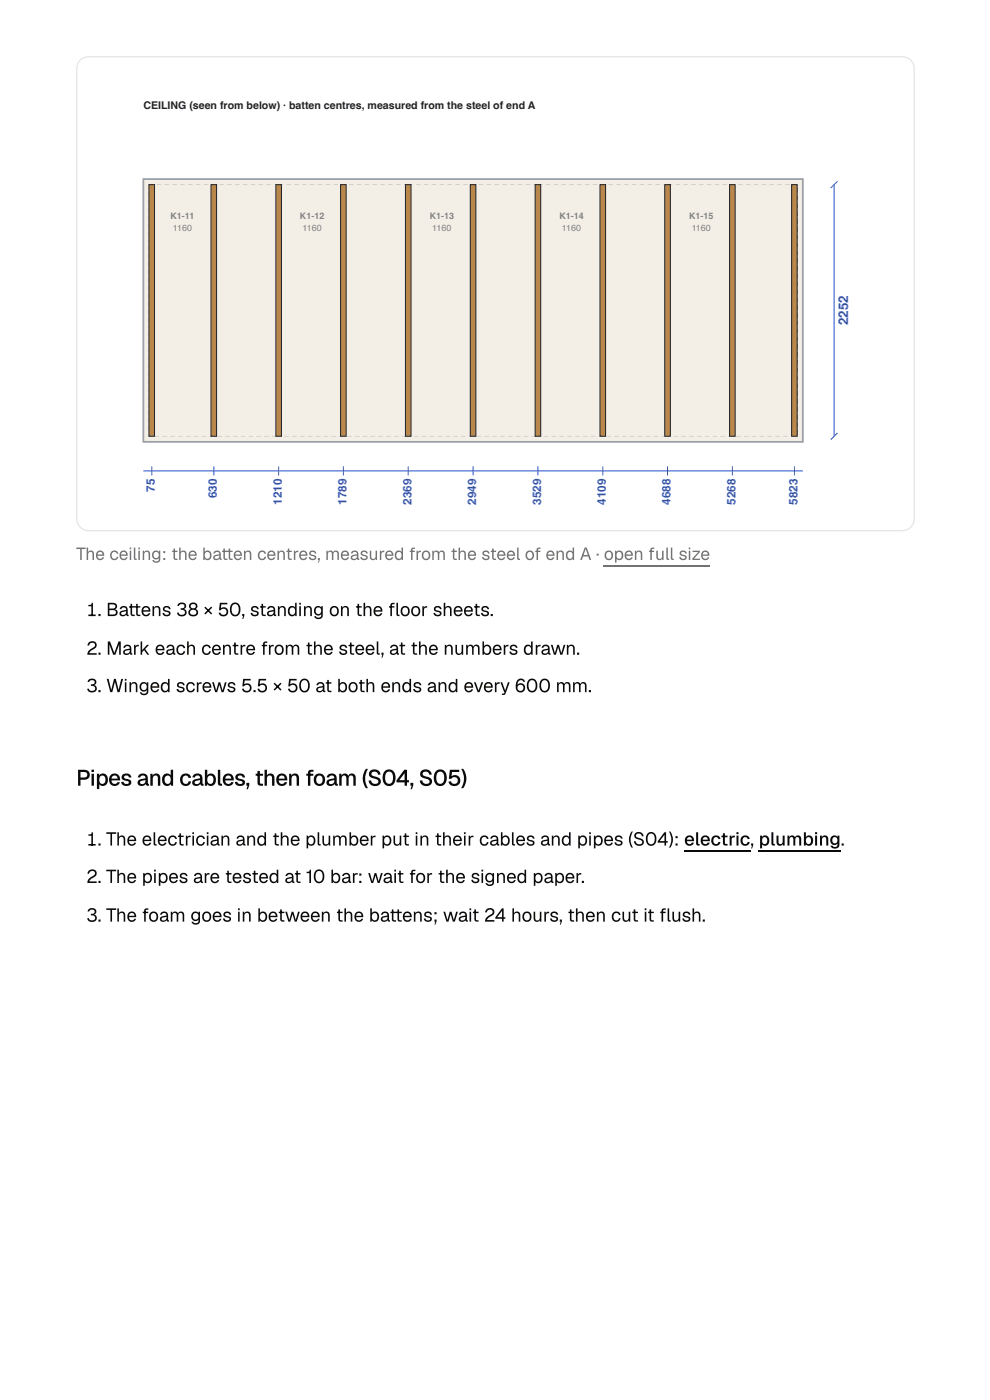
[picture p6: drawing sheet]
<svg xmlns="http://www.w3.org/2000/svg" width="210mm" height="297mm" viewBox="0 0 210 297" stroke-linecap="round" stroke-linejoin="round" font-family="sans-serif">
<path d="M17 12.8l.8-.6 1-.2h172.5a2.51 2.51 0 0 1 2.5 2.6v95.5a2.51 2.51 0 0 1-2.5 2.5h-172.5a2.51 2.51 0 0 1-2.5-2.5v-95.5l.2-1z" fill="none" stroke="#e5e5e5" stroke-width=".26"/>
<path d="M18.5 14.3h173v96h-173z" fill="#fff"/>
<path d="M30.4 38h139.8v55.7h-139.8z" fill="#f4efe6"/>
<path d="M30.4 38h139.8v55.7h-139.8z" fill="none" stroke="#9aa1a9" stroke-width=".38"/>
<g fill="#c9c2b4">
<path d="M33.2 39.1h1v.1h-1zM34.9 39.1h.9v.1h-.9zM36.6 39.1h.9v.1h-.9zM38.2 39.1h1v.1h-1zM39.9 39.1h.9v.1h-.9zM41.5 39.1h1v.1h-1zM43.2 39.1h.9v.1h-.9zM44.9 39.1h.9v.1h-.9zM46.5 39.1h1v.1h-1zM48.2 39.1h.9v.1h-.9zM49.8 39.1h1v.1h-1zM51.5 39.1h.9v.1h-.9zM53.1 39.1h1v.1h-1zM54.8 39.1h1v.1h-1zM56.5 39.1h.9v.1h-.9zM58.1 39.1h1v.1h-1zM59 39.9h.1v.9h-.1zM59 41.5h.1v1h-.1zM59 43.2h.1v1h-.1zM59 44.9h.1v.9h-.1zM59 46.5h.1v1h-.1zM59 48.2h.1v.9h-.1zM59 49.8h.1v1h-.1zM59 51.5h.1v.9h-.1zM59 53.2h.1v.9h-.1zM59 54.8h.1v1h-.1zM59 56.5h.1v.9h-.1zM59 58.1h.1v1h-.1zM59 59.8h.1v.9h-.1zM59 61.5h.1v.9h-.1zM59 63.1h.1v1h-.1zM59 64.8h.1v.9h-.1zM59 66.4h.1v1h-.1zM59 68.1h.1v.9h-.1zM59 69.8h.1v.9h-.1zM59 71.4h.1v1h-.1zM59 73.1h.1v.9h-.1zM59 74.7h.1v1h-.1zM59 76.4h.1v.9h-.1zM59 78h.1v1h-.1zM59 79.7h.1v1h-.1zM59 81.4h.1v.9h-.1zM59 83h.1v1h-.1zM59 84.7h.1v.9h-.1zM59 86.3h.1v1h-.1zM59 88h.1v1h-.1zM59 89.7h.1v.9h-.1zM59 91.3h.1v1h-.1zM57.7 92.5h.9v.1h-.9zM56 92.5h1v.1h-1zM54.4 92.5h.9v.1h-.9zM52.7 92.5h1v.1h-1zM51.1 92.5h.9v.1h-.9zM49.4 92.5h1v.1h-1zM47.7 92.5h1v.1h-1zM46.1 92.5h.9v.1h-.9zM44.4 92.5h1v.1h-1zM42.8 92.5h.9v.1h-.9zM41.1 92.5h1v.1h-1zM39.4 92.5h1v.1h-1zM37.8 92.5h.9v.1h-.9zM36.1 92.5h1v.1h-1zM34.5 92.5h.9v.1h-.9zM32.8 92.5h1v.1h-1zM31.5 92.1h.1v.5l.5-.1v.1h-.6zM31.5 90.5h.1v.9h-.1zM31.5 88.8h.1v1h-.1zM31.5 87.1h.1v1h-.1zM31.5 85.5h.1v.9h-.1zM31.5 83.8h.1v1h-.1zM31.5 82.2h.1v.9h-.1zM31.5 80.5h.1v1h-.1zM31.5 78.9h.1v.9h-.1zM31.5 77.2h.1v.9h-.1zM31.5 75.5h.1v1h-.1zM31.5 73.9h.1v.9h-.1zM31.5 72.2h.1v1h-.1zM31.5 70.6h.1v.9h-.1zM31.5 68.9h.1v.9h-.1zM31.5 67.2h.1v1h-.1zM31.5 65.6h.1v.9h-.1zM31.5 63.9h.1v1h-.1zM31.5 62.3h.1v.9h-.1zM31.5 60.6h.1v1h-.1zM31.5 58.9h.1v1h-.1zM31.5 57.3h.1v.9h-.1zM31.5 55.6h.1v1h-.1zM31.5 54h.1v.9h-.1zM31.5 52.3h.1v1h-.1zM31.5 50.6h.1v1h-.1zM31.5 49h.1v.9h-.1zM31.5 47.3h.1v1h-.1zM31.5 45.7h.1v.9h-.1zM31.5 44h.1v1h-.1zM31.5 42.4h.1v.9h-.1zM31.5 40.7h.1v.9h-.1zM31.5 39.1h1v.1h-.9v.8h-.1z"/>
<path d="M60.7 39.1h1v.1h-1zM62.4 39.1h.9v.1h-.9zM64.1 39.1h.9v.1h-.9zM65.7 39.1h1v.1h-1zM67.4 39.1h.9v.1h-.9zM69 39.1h1v.1h-1zM70.7 39.1h.9v.1h-.9zM72.4 39.1h.9v.1h-.9zM74 39.1h1v.1h-1zM75.7 39.1h.9v.1h-.9zM77.3 39.1h1v.1h-1zM79 39.1h.9v.1h-.9zM80.6 39.1h1v.1h-1zM82.3 39.1h1v.1h-1zM84 39.1h.9v.1h-.9zM85.6 39.1h1v.1h-1zM86.5 39.9h.1v.9h-.1zM86.5 41.5h.1v1h-.1zM86.5 43.2h.1v1h-.1zM86.5 44.9h.1v.9h-.1zM86.5 46.5h.1v1h-.1zM86.5 48.2h.1v.9h-.1zM86.5 49.8h.1v1h-.1zM86.5 51.5h.1v.9h-.1zM86.5 53.2h.1v.9h-.1zM86.5 54.8h.1v1h-.1zM86.5 56.5h.1v.9h-.1zM86.5 58.1h.1v1h-.1zM86.5 59.8h.1v.9h-.1zM86.5 61.5h.1v.9h-.1zM86.5 63.1h.1v1h-.1zM86.5 64.8h.1v.9h-.1zM86.5 66.4h.1v1h-.1zM86.5 68.1h.1v.9h-.1zM86.5 69.8h.1v.9h-.1zM86.5 71.4h.1v1h-.1zM86.5 73.1h.1v.9h-.1zM86.5 74.7h.1v1h-.1zM86.5 76.4h.1v.9h-.1zM86.5 78h.1v1h-.1zM86.5 79.7h.1v1h-.1zM86.5 81.4h.1v.9h-.1zM86.5 83h.1v1h-.1zM86.5 84.7h.1v.9h-.1zM86.5 86.3h.1v1h-.1zM86.5 88h.1v1h-.1zM86.5 89.7h.1v.9h-.1zM86.5 91.3h.1v1h-.1zM85.2 92.5h.9v.1h-.9zM83.5 92.5h1v.1h-1zM81.9 92.5h.9v.1h-.9zM80.2 92.5h1v.1h-1zM78.6 92.5h.9v.1h-.9zM76.9 92.5h1v.1h-1zM75.2 92.5h1v.1h-1zM73.6 92.5h.9v.1h-.9zM71.9 92.5h1v.1h-1zM70.3 92.5h.9v.1h-.9zM68.6 92.5h1v.1h-1zM66.9 92.5h1v.1h-1zM65.3 92.5h.9v.1h-.9zM63.6 92.5h1v.1h-1zM62 92.5h.9v.1h-.9zM60.3 92.5h1v.1h-1zM59 92.1h.1v.5l.5-.1v.1h-.6zM59 90.5h.1v.9h-.1zM59 88.8h.1v1h-.1zM59 87.1h.1v1h-.1zM59 85.5h.1v.9h-.1zM59 83.8h.1v1h-.1zM59 82.2h.1v.9h-.1zM59 80.5h.1v1h-.1zM59 78.9h.1v.9h-.1zM59 77.2h.1v.9h-.1zM59 75.5h.1v1h-.1zM59 73.9h.1v.9h-.1zM59 72.2h.1v1h-.1zM59 70.6h.1v.9h-.1zM59 68.9h.1v.9h-.1zM59 67.2h.1v1h-.1zM59 65.6h.1v.9h-.1zM59 63.9h.1v1h-.1zM59 62.3h.1v.9h-.1zM59 60.6h.1v1h-.1zM59 58.9h.1v1h-.1zM59 57.3h.1v.9h-.1zM59 55.6h.1v1h-.1zM59 54h.1v.9h-.1zM59 52.3h.1v1h-.1zM59 50.6h.1v1h-.1zM59 49h.1v.9h-.1zM59 47.3h.1v1h-.1zM59 45.7h.1v.9h-.1zM59 44h.1v1h-.1zM59 42.4h.1v.9h-.1zM59 40.7h.1v.9h-.1zM59 39.1h1v.1h-.9v.8h-.1z"/>
<path d="M88.2 39.1h1v.1h-1zM89.9 39.1h.9v.1h-.9zM91.6 39.1h.9v.1h-.9zM93.2 39.1h1v.1h-1zM94.9 39.1h.9v.1h-.9zM96.5 39.1h1v.1h-1zM98.2 39.1h.9v.1h-.9zM99.8 39.1h1v.1h-1zM101.5 39.1h1v.1h-1zM103.2 39.1h.9v.1h-.9zM104.8 39.1h1v.1h-1zM106.5 39.1h.9v.1h-.9zM108.1 39.1h1v.1h-1zM109.8 39.1h1v.1h-1zM111.5 39.1h.9v.1h-.9zM113.1 39.1h1v.1h-1zM114 39.9h.1v.9h-.1zM114 41.5h.1v1h-.1zM114 43.2h.1v1h-.1zM114 44.9h.1v.9h-.1zM114 46.5h.1v1h-.1zM114 48.2h.1v.9h-.1zM114 49.8h.1v1h-.1zM114 51.5h.1v.9h-.1zM114 53.2h.1v.9h-.1zM114 54.8h.1v1h-.1zM114 56.5h.1v.9h-.1zM114 58.1h.1v1h-.1zM114 59.8h.1v.9h-.1zM114 61.5h.1v.9h-.1zM114 63.1h.1v1h-.1zM114 64.8h.1v.9h-.1zM114 66.4h.1v1h-.1zM114 68.1h.1v.9h-.1zM114 69.8h.1v.9h-.1zM114 71.4h.1v1h-.1zM114 73.1h.1v.9h-.1zM114 74.7h.1v1h-.1zM114 76.4h.1v.9h-.1zM114 78h.1v1h-.1zM114 79.7h.1v1h-.1zM114 81.4h.1v.9h-.1zM114 83h.1v1h-.1zM114 84.7h.1v.9h-.1zM114 86.3h.1v1h-.1zM114 88h.1v1h-.1zM114 89.7h.1v.9h-.1zM114 91.3h.1v1h-.1zM112.7 92.5h.9v.1h-.9zM111 92.5h1v.1h-1zM109.4 92.5h.9v.1h-.9zM107.7 92.5h1v.1h-1zM106.1 92.5h.9v.1h-.9zM104.4 92.5h.9v.1h-.9zM102.7 92.5h1v.1h-1zM101.1 92.5h.9v.1h-.9zM99.4 92.5h1v.1h-1zM97.8 92.5h.9v.1h-.9zM96.1 92.5h1v.1h-1zM94.4 92.5h1v.1h-1zM92.8 92.5h.9v.1h-.9zM91.1 92.5h1v.1h-1zM89.5 92.5h.9v.1h-.9zM87.8 92.5h1v.1h-1zM86.5 92.1h.1v.5l.5-.1v.1h-.6zM86.5 90.5h.1v.9h-.1zM86.5 88.8h.1v1h-.1zM86.5 87.1h.1v1h-.1zM86.5 85.5h.1v.9h-.1zM86.5 83.8h.1v1h-.1zM86.5 82.2h.1v.9h-.1zM86.5 80.5h.1v1h-.1zM86.5 78.9h.1v.9h-.1zM86.5 77.2h.1v.9h-.1zM86.5 75.5h.1v1h-.1zM86.5 73.9h.1v.9h-.1zM86.5 72.2h.1v1h-.1zM86.5 70.6h.1v.9h-.1zM86.5 68.9h.1v.9h-.1zM86.5 67.2h.1v1h-.1zM86.5 65.6h.1v.9h-.1zM86.5 63.9h.1v1h-.1zM86.5 62.3h.1v.9h-.1zM86.5 60.6h.1v1h-.1zM86.5 58.9h.1v1h-.1zM86.5 57.3h.1v.9h-.1zM86.5 55.6h.1v1h-.1zM86.5 54h.1v.9h-.1zM86.5 52.3h.1v1h-.1zM86.5 50.6h.1v1h-.1zM86.5 49h.1v.9h-.1zM86.5 47.3h.1v1h-.1zM86.5 45.7h.1v.9h-.1zM86.5 44h.1v1h-.1zM86.5 42.4h.1v.9h-.1zM86.5 40.7h.1v.9h-.1zM86.5 39.1h1v.1h-.9v.8h-.1z"/>
<path d="M115.7 39.1h1v.1h-1zM117.4 39.1h.9v.1h-.9zM119 39.1h1v.1h-1zM120.7 39.1h1v.1h-1zM122.4 39.1h.9v.1h-.9zM124 39.1h1v.1h-1zM125.7 39.1h.9v.1h-.9zM127.3 39.1h1v.1h-1zM129 39.1h1v.1h-1zM130.7 39.1h.9v.1h-.9zM132.3 39.1h1v.1h-1zM134 39.1h.9v.1h-.9zM135.6 39.1h1v.1h-1zM137.3 39.1h1v.1h-1zM139 39.1h.9v.1h-.9zM140.6 39.1h1v.1h-1zM141.5 39.9h.1v.9h-.1zM141.5 41.5h.1v1h-.1zM141.5 43.2h.1v1h-.1zM141.5 44.9h.1v.9h-.1zM141.5 46.5h.1v1h-.1zM141.5 48.2h.1v.9h-.1zM141.5 49.8h.1v1h-.1zM141.5 51.5h.1v.9h-.1zM141.5 53.2h.1v.9h-.1zM141.5 54.8h.1v1h-.1zM141.5 56.5h.1v.9h-.1zM141.5 58.1h.1v1h-.1zM141.5 59.8h.1v.9h-.1zM141.5 61.5h.1v.9h-.1zM141.5 63.1h.1v1h-.1zM141.5 64.8h.1v.9h-.1zM141.5 66.4h.1v1h-.1zM141.5 68.1h.1v.9h-.1zM141.5 69.8h.1v.9h-.1zM141.5 71.4h.1v1h-.1zM141.5 73.1h.1v.9h-.1zM141.5 74.7h.1v1h-.1zM141.5 76.4h.1v.9h-.1zM141.5 78h.1v1h-.1zM141.5 79.7h.1v1h-.1zM141.5 81.4h.1v.9h-.1zM141.5 83h.1v1h-.1zM141.5 84.7h.1v.9h-.1zM141.5 86.3h.1v1h-.1zM141.5 88h.1v1h-.1zM141.5 89.7h.1v.9h-.1zM141.5 91.3h.1v1h-.1zM140.2 92.5h.9v.1h-.9zM138.5 92.5h1v.1h-1zM136.9 92.5h.9v.1h-.9zM135.2 92.5h1v.1h-1zM133.6 92.5h.9v.1h-.9zM131.9 92.5h.9v.1h-.9zM130.2 92.5h1v.1h-1zM128.6 92.5h.9v.1h-.9zM126.9 92.5h1v.1h-1zM125.3 92.5h.9v.1h-.9zM123.6 92.5h.9v.1h-.9zM121.9 92.5h1v.1h-1zM120.3 92.5h.9v.1h-.9zM118.6 92.5h1v.1h-1zM117 92.5h.9v.1h-.9zM115.3 92.5h1v.1h-1zM114 92.1h.1v.5l.5-.1v.1h-.6zM114 90.5h.1v.9h-.1zM114 88.8h.1v1h-.1zM114 87.1h.1v1h-.1zM114 85.5h.1v.9h-.1zM114 83.8h.1v1h-.1zM114 82.2h.1v.9h-.1zM114 80.5h.1v1h-.1zM114 78.9h.1v.9h-.1zM114 77.2h.1v.9h-.1zM114 75.5h.1v1h-.1zM114 73.9h.1v.9h-.1zM114 72.2h.1v1h-.1zM114 70.6h.1v.9h-.1zM114 68.9h.1v.9h-.1zM114 67.2h.1v1h-.1zM114 65.6h.1v.9h-.1zM114 63.9h.1v1h-.1zM114 62.3h.1v.9h-.1zM114 60.6h.1v1h-.1zM114 58.9h.1v1h-.1zM114 57.3h.1v.9h-.1zM114 55.6h.1v1h-.1zM114 54h.1v.9h-.1zM114 52.3h.1v1h-.1zM114 50.6h.1v1h-.1zM114 49h.1v.9h-.1zM114 47.3h.1v1h-.1zM114 45.7h.1v.9h-.1zM114 44h.1v1h-.1zM114 42.4h.1v.9h-.1zM114 40.7h.1v.9h-.1zM114 39.1h1v.1h-.9v.8h-.1z"/>
<path d="M143.2 39.1h1v.1h-1zM144.9 39.1h.9v.1h-.9zM146.5 39.1h1v.1h-1zM148.2 39.1h1v.1h-1zM149.9 39.1h.9v.1h-.9zM151.5 39.1h1v.1h-1zM153.2 39.1h.9v.1h-.9zM154.8 39.1h1v.1h-1zM156.5 39.1h1v.1h-1zM158.2 39.1h.9v.1h-.9zM159.8 39.1h1v.1h-1zM161.5 39.1h.9v.1h-.9zM163.1 39.1h1v.1h-1zM164.8 39.1h.9v.1h-.9zM166.5 39.1h.9v.1h-.9zM168.1 39.1h1v.1h-1zM169 39.9h.1v.9h-.1zM169 41.5h.1v1h-.1zM169 43.2h.1v1h-.1zM169 44.9h.1v.9h-.1zM169 46.5h.1v1h-.1zM169 48.2h.1v.9h-.1zM169 49.8h.1v1h-.1zM169 51.5h.1v.9h-.1zM169 53.2h.1v.9h-.1zM169 54.8h.1v1h-.1zM169 56.5h.1v.9h-.1zM169 58.1h.1v1h-.1zM169 59.8h.1v.9h-.1zM169 61.5h.1v.9h-.1zM169 63.1h.1v1h-.1zM169 64.8h.1v.9h-.1zM169 66.4h.1v1h-.1zM169 68.1h.1v.9h-.1zM169 69.8h.1v.9h-.1zM169 71.4h.1v1h-.1zM169 73.1h.1v.9h-.1zM169 74.7h.1v1h-.1zM169 76.4h.1v.9h-.1zM169 78h.1v1h-.1zM169 79.7h.1v1h-.1zM169 81.4h.1v.9h-.1zM169 83h.1v1h-.1zM169 84.7h.1v.9h-.1zM169 86.3h.1v1h-.1zM169 88h.1v1h-.1zM169 89.7h.1v.9h-.1zM169 91.3h.1v1h-.1zM167.7 92.5h.9v.1h-.9zM166 92.5h1v.1h-1zM164.4 92.5h.9v.1h-.9zM162.7 92.5h1v.1h-1zM161.1 92.5h.9v.1h-.9zM159.4 92.5h.9v.1h-.9zM157.7 92.5h1v.1h-1zM156.1 92.5h.9v.1h-.9zM154.4 92.5h1v.1h-1zM152.8 92.5h.9v.1h-.9zM151.1 92.5h.9v.1h-.9zM149.4 92.5h1v.1h-1zM147.8 92.5h.9v.1h-.9zM146.1 92.5h1v.1h-1zM144.5 92.5h.9v.1h-.9zM142.8 92.5h.9v.1h-.9zM141.5 92.1h.1v.5l.5-.1v.1h-.6zM141.5 90.5h.1v.9h-.1zM141.5 88.8h.1v1h-.1zM141.5 87.1h.1v1h-.1zM141.5 85.5h.1v.9h-.1zM141.5 83.8h.1v1h-.1zM141.5 82.2h.1v.9h-.1zM141.5 80.5h.1v1h-.1zM141.5 78.9h.1v.9h-.1zM141.5 77.2h.1v.9h-.1zM141.5 75.5h.1v1h-.1zM141.5 73.9h.1v.9h-.1zM141.5 72.2h.1v1h-.1zM141.5 70.6h.1v.9h-.1zM141.5 68.9h.1v.9h-.1zM141.5 67.2h.1v1h-.1zM141.5 65.6h.1v.9h-.1zM141.5 63.9h.1v1h-.1zM141.5 62.3h.1v.9h-.1zM141.5 60.6h.1v1h-.1zM141.5 58.9h.1v1h-.1zM141.5 57.3h.1v.9h-.1zM141.5 55.6h.1v1h-.1zM141.5 54h.1v.9h-.1zM141.5 52.3h.1v1h-.1zM141.5 50.6h.1v1h-.1zM141.5 49h.1v.9h-.1zM141.5 47.3h.1v1h-.1zM141.5 45.7h.1v.9h-.1zM141.5 44h.1v1h-.1zM141.5 42.4h.1v.9h-.1zM141.5 40.7h.1v.9h-.1zM141.5 39.1h1v.1h-.9v.8h-.1z"/>
</g>
<path d="M31.6 39.2h1.2v53.4h-1.2z" fill="#b9874c"/>
<path d="M31.6 39.2h1.2v53.4h-1.2z" fill="none" stroke="#1f2328" stroke-width=".21"/>
<path d="M44.7 39.2h1.2v53.4h-1.2z" fill="#b9874c"/>
<path d="M44.7 39.2h1.2v53.4h-1.2z" fill="none" stroke="#1f2328" stroke-width=".21"/>
<path d="M58.5 39.2h1.2v53.4h-1.2z" fill="#b9874c"/>
<path d="M58.5 39.2h1.2v53.4h-1.2z" fill="none" stroke="#1f2328" stroke-width=".21"/>
<path d="M72.2 39.2h1.2v53.4h-1.2z" fill="#b9874c"/>
<path d="M72.2 39.2h1.2v53.4h-1.2z" fill="none" stroke="#1f2328" stroke-width=".21"/>
<path d="M86 39.2h1.1v53.4h-1.1z" fill="#b9874c"/>
<path d="M86 39.2h1.1v53.4h-1.1z" fill="none" stroke="#1f2328" stroke-width=".21"/>
<path d="M99.7 39.2h1.2v53.4h-1.2z" fill="#b9874c"/>
<path d="M99.7 39.2h1.2v53.4h-1.2z" fill="none" stroke="#1f2328" stroke-width=".21"/>
<path d="M113.5 39.2h1.1v53.4h-1.1z" fill="#b9874c"/>
<path d="M113.5 39.2h1.1v53.4h-1.1z" fill="none" stroke="#1f2328" stroke-width=".21"/>
<path d="M127.2 39.2h1.2v53.4h-1.2z" fill="#b9874c"/>
<path d="M127.2 39.2h1.2v53.4h-1.2z" fill="none" stroke="#1f2328" stroke-width=".21"/>
<path d="M140.9 39.2h1.2v53.4h-1.2z" fill="#b9874c"/>
<path d="M140.9 39.2h1.2v53.4h-1.2z" fill="none" stroke="#1f2328" stroke-width=".21"/>
<path d="M154.7 39.2h1.2v53.4h-1.2z" fill="#b9874c"/>
<path d="M154.7 39.2h1.2v53.4h-1.2z" fill="none" stroke="#1f2328" stroke-width=".21"/>
<path d="M167.8 39.2h1.2v53.4h-1.2z" fill="#b9874c"/>
<path d="M167.8 39.2h1.2v53.4h-1.2z" fill="none" stroke="#1f2328" stroke-width=".21"/>
<g fill="none" stroke="#1d4ed8" stroke-width=".21">
<path d="M176.8 39.2v53.4M177.6 38.5l-1.5 1.4M30.4 99.9h139.8M32.2 99v1.9M45.3 99v1.9M59.1 99v1.9M72.8 99v1.9M86.5 99v1.9M100.3 99v1.9M114 99v1.9M127.8 99v1.9M141.5 99v1.9"/>
<path d="M155.3 99v1.9M168.4 99v1.9M177.6 91.8l-1.5 1.5"/>
</g>
<path d="M128 120h22.6" fill="none" stroke="#737373" stroke-width=".26"/>
<path d="M145 180.6h14.1M160.9 180.6h17.4" fill="none" stroke="#0a0a0a" stroke-width=".26"/>
<text font-size="4.8" fill="#0a0a0a" x="16.1" y="166.7">Pipes and cables, then foam (S04, S05)</text>
<g font-size="4" fill="#0a0a0a">
<text x="18.3" y="130.7">1. Batens 38 × 50, standing on the foor sheets.</text>
<text x="27.1" y="130.7">t</text>
<text x="82.2" y="130.7">l</text>
<text x="18.3" y="138.9">2. Mark each centre from the steel, at the numbers drawn.</text>
<text x="18.3" y="146.8">3. Winged screws 5.5 × 50 at both ends and every 600 mm.</text>
<text x="18.3" y="179.4">1. The electrician and the plumber put in their cables and pipes (S04): electric, plumbing.</text>
<text x="18.3" y="187.3">2. The pipes are tested at 10 bar: wait for the signed paper.</text>
<text x="18.3" y="195.5">3. The foam goes in between the batens; wait 24 hours, then cut it fush.</text>
<text x="82.5" y="195.5">t</text>
<text x="139.7" y="195.5">l</text>
</g>
<g font-size="3.7" fill="#737373">
<text x="16.1" y="118.8">The ceiling: the baten centres, measured from the steel of end A · open full size</text>
<text x="46.9" y="118.8">t</text>
</g>
<text font-size="2.8" fill="#1d4ed8" x="179.8" y="69" transform="rotate(-90 179.8 69)">2252</text>
<g font-size="2.5" fill="#1d4ed8">
<text x="32.8" y="104.3" transform="rotate(-90 32.8 104.3)">75</text>
<text x="46" y="105.7" transform="rotate(-90 46 105.7)">630</text>
<text x="59.7" y="107.1" transform="rotate(-90 59.7 107.1)">1210</text>
<text x="73.5" y="107.1" transform="rotate(-90 73.5 107.1)">1789</text>
<text x="87.2" y="107.1" transform="rotate(-90 87.2 107.1)">2369</text>
<text x="101" y="107.1" transform="rotate(-90 101 107.1)">2949</text>
<text x="114.7" y="107.1" transform="rotate(-90 114.7 107.1)">3529</text>
<text x="128.5" y="107.1" transform="rotate(-90 128.5 107.1)">4109</text>
<text x="142.2" y="107.1" transform="rotate(-90 142.2 107.1)">4688</text>
<text x="155.9" y="107.1" transform="rotate(-90 155.9 107.1)">5268</text>
<text x="169.1" y="107.1" transform="rotate(-90 169.1 107.1)">5823</text>
</g>
<text font-size="2.3" fill="#1f2328" x="30.4" y="23.2">CEILING (seen from below) · batten centres, measured from the steel of end A</text>
<g font-size="1.9" fill="#8d8578">
<text x="36.2" y="46.5">K1-11</text>
<text x="63.6" y="46.5">K1-12</text>
<text x="91.1" y="46.5">K1-13</text>
<text x="118.6" y="46.5">K1-14</text>
<text x="146.1" y="46.5">K1-15</text>
<text x="36.6" y="49.1">1160</text>
<text x="64.1" y="49.1">1160</text>
<text x="91.6" y="49.1">1160</text>
<text x="119.1" y="49.1">1160</text>
<text x="146.6" y="49.1">1160</text>
</g>
</svg>
